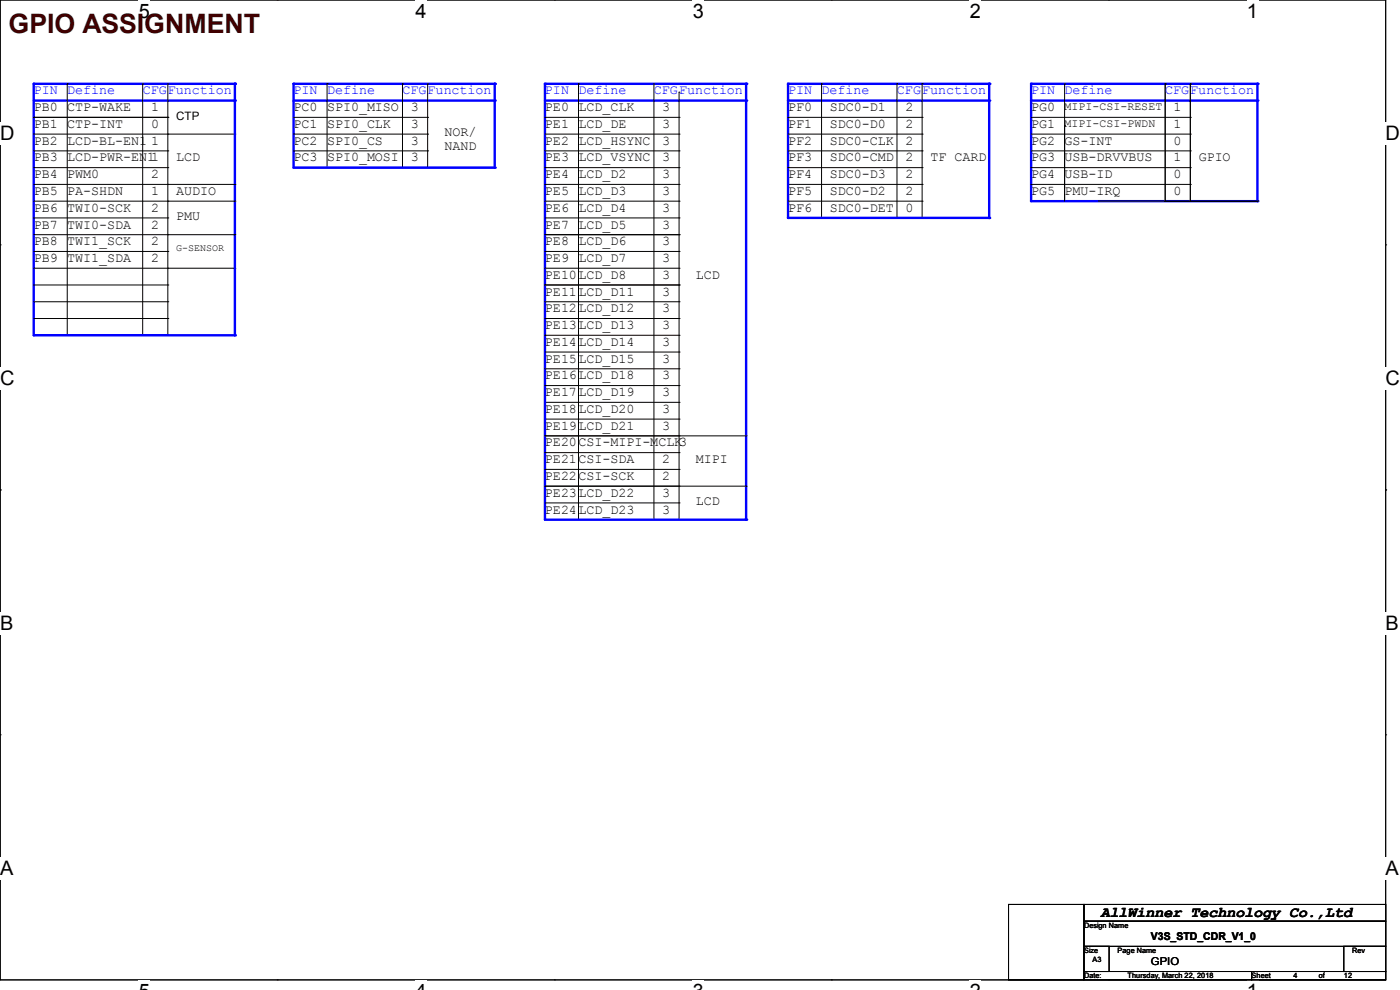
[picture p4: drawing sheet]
<svg xmlns="http://www.w3.org/2000/svg" width="297mm" height="210mm" viewBox="0 0 297 210" stroke-linecap="round" stroke-linejoin="round" font-family="sans-serif">
<path d="M0 0h294v207.9h-294z" fill="none" stroke="#000" stroke-width=".21"/>
<g fill="#fff">
<path d="M29.4 0h2.4v4.7h-2.4z"/>
<path d="M29.4 207.9h2.4v2.1h-2.4z"/>
</g>
<path d="M58.8 0h.1M58.8 207.9h.1" fill="none" stroke="#000" stroke-width=".21"/>
<g fill="#fff">
<path d="M88.2 0h2.4v4.7h-2.4z"/>
<path d="M88.2 207.9h2.4v2.1h-2.4z"/>
</g>
<path d="M117.6 0h.1M117.6 207.9h.1" fill="none" stroke="#000" stroke-width=".21"/>
<g fill="#fff">
<path d="M147 0h2.4v4.7h-2.4z"/>
<path d="M147 207.9h2.4v2.1h-2.4z"/>
</g>
<path d="M176.4 0h.1M176.4 207.9h.1" fill="none" stroke="#000" stroke-width=".21"/>
<g fill="#fff">
<path d="M205.7 0h2.4v4.7h-2.4z"/>
<path d="M205.7 207.9h2.4v2.1h-2.4z"/>
</g>
<path d="M235.2 0h.1M235.2 207.9h.1" fill="none" stroke="#000" stroke-width=".21"/>
<g fill="#fff">
<path d="M264.5 0h2.4v4.7h-2.4z"/>
<path d="M264.5 207.9h2.4v2.1h-2.4z"/>
<path d="M0 26h3.1v4.7h-3.1z"/>
<path d="M294 26h3v4.7h-3z"/>
<path d="M0 77.9h3.1v4.7h-3.1z"/>
<path d="M294 77.9h3v4.7h-3z"/>
</g>
<path d="M0 51.9h.1M294 51.9h.1" fill="none" stroke="#000" stroke-width=".21"/>
<g fill="#fff">
<path d="M0 129.9h2.9v4.7h-2.9z"/>
<path d="M294 129.9h2.8v4.7h-2.8z"/>
</g>
<path d="M0 103.9h.1M294 103.9h.1" fill="none" stroke="#000" stroke-width=".21"/>
<g fill="#fff">
<path d="M0 181.8h2.9v4.8h-2.9z"/>
<path d="M293.9 181.8h2.9v4.8h-2.9z"/>
</g>
<path d="M0 155.9h.1M294 155.9h.1" fill="none" stroke="#000" stroke-width=".21"/>
<path d="M218.7 17.8h48" fill="none" stroke="#00f" stroke-width=".51"/>
<circle cx="266.7" cy="17.8" r=".25" fill="#00f"/>
<path d="M218.7 17.8v24.9" fill="none" stroke="#00f" stroke-width=".51"/>
<circle cx="218.7" cy="17.8" r=".25" fill="#00f"/>
<path d="M218.7 21.3h48" fill="none" stroke="#00f" stroke-width=".51"/>
<circle cx="266.7" cy="21.3" r=".25" fill="#00f"/>
<path d="M266.7 17.8v24.9" fill="none" stroke="#00f" stroke-width=".51"/>
<circle cx="266.7" cy="17.8" r=".25" fill="#00f"/>
<g fill="none" stroke="#000" stroke-width=".21">
<path d="M225.8 17.8h.1M225.8 17.8v24.9M218.7 24.9h33.8M218.7 28.4h33.8M218.7 32h33.8M218.7 35.6h33.8M218.7 39.1h33.8M252.5 24.9h.1M252.5 28.4h.1M252.5 32h.1M252.5 35.6h.1M252.5 39.1h.1"/>
<path d="M218.7 42.7h48M247.2 42.7h.1M266.7 42.7h.1"/>
</g>
<path d="M218.7 42.7h48" fill="none" stroke="#00f" stroke-width=".51"/>
<circle cx="266.7" cy="42.7" r=".25" fill="#00f"/>
<path d="M167.2 39.1h28.4M195.6 39.1h.1M247.2 42.7h19.5M266.7 42.7h.1" fill="none" stroke="#000" stroke-width=".21"/>
<path d="M167.2 17.8h42.6" fill="none" stroke="#00f" stroke-width=".51"/>
<circle cx="209.8" cy="17.8" r=".25" fill="#00f"/>
<path d="M167.2 17.8v28.4" fill="none" stroke="#00f" stroke-width=".51"/>
<circle cx="167.2" cy="17.8" r=".25" fill="#00f"/>
<path d="M167.2 21.3h42.6" fill="none" stroke="#00f" stroke-width=".51"/>
<circle cx="209.8" cy="21.3" r=".25" fill="#00f"/>
<path d="M209.8 17.8v28.4" fill="none" stroke="#00f" stroke-width=".51"/>
<circle cx="209.8" cy="17.8" r=".25" fill="#00f"/>
<g fill="none" stroke="#000" stroke-width=".21">
<path d="M174.3 17.8h.1M174.3 17.8v28.4M190.3 17.8h.1M190.3 17.8v28.4M195.6 17.8h.1M195.6 17.8v28.4M167.2 24.9h28.4M167.2 28.4h28.4M167.2 32h28.4M167.2 35.6h28.4M195.6 24.9h.1M195.6 28.4h.1"/>
<path d="M195.6 32h.1M195.6 35.6h.1M167.2 42.7h28.4M195.6 42.7h.1"/>
</g>
<path d="M167.2 46.2h42.6" fill="none" stroke="#00f" stroke-width=".51"/>
<circle cx="209.8" cy="46.2" r=".25" fill="#00f"/>
<path d="M90.7 35.6h14.2M104.9 35.6h.1M225.8 26.7h.1M225.8 26.7v16M115.6 49.8h28.5M144.1 49.8h.1M233 42.7h33.7M266.7 42.7h.1M115.6 88.9h28.5M115.6 85.3h28.5M144.1 88.9h.1M144.1 85.3h.1" fill="none" stroke="#000" stroke-width=".21"/>
<path d="M115.6 17.8h42.7" fill="none" stroke="#00f" stroke-width=".51"/>
<circle cx="158.3" cy="17.8" r=".25" fill="#00f"/>
<path d="M115.6 17.8v92.4" fill="none" stroke="#00f" stroke-width=".51"/>
<circle cx="115.6" cy="17.8" r=".25" fill="#00f"/>
<path d="M115.6 21.3h42.7" fill="none" stroke="#00f" stroke-width=".51"/>
<circle cx="158.3" cy="21.3" r=".25" fill="#00f"/>
<path d="M158.3 17.8v92.4" fill="none" stroke="#00f" stroke-width=".51"/>
<circle cx="158.3" cy="17.8" r=".25" fill="#00f"/>
<g fill="none" stroke="#000" stroke-width=".21">
<path d="M122.7 17.8h.1M122.7 17.8v92.4M138.7 17.8h.1M138.7 17.8v92.4M144.1 19.6h.1M144.1 19.6v90.6M115.6 24.9h28.5M115.6 28.4h28.5M115.6 32h28.5M115.6 35.6h28.5M115.6 39.1h28.5M144.1 24.9h.1"/>
<path d="M144.1 28.4h.1M144.1 32h.1M144.1 35.6h.1M144.1 39.1h.1M115.6 42.7h28.5M115.6 46.2h28.5M115.6 49.8h28.5M115.6 53.3h28.5M115.6 56.9h28.5M144.1 42.7h.1M144.1 46.2h.1M144.1 49.8h.1"/>
<path d="M144.1 53.3h.1M144.1 56.9h.1M115.6 60.5h28.5M115.6 64h28.5M115.6 67.6h28.5M115.6 71.1h28.5M115.6 74.7h28.5M115.6 78.2h28.5M144.1 60.5h.1M144.1 64h.1M144.1 67.6h.1M144.1 71.1h.1"/>
<path d="M144.1 74.7h.1M144.1 78.2h.1"/>
</g>
<path d="M115.6 110.2h42.7" fill="none" stroke="#00f" stroke-width=".51"/>
<circle cx="158.3" cy="110.2" r=".25" fill="#00f"/>
<path d="M115.6 81.8h28.5M115.6 96h28.5M115.6 99.6h28.5M115.6 92.5h42.7M144.1 81.8h.1M144.1 96h.1M144.1 99.6h.1M158.3 92.5h.1M115.6 103.1h28.5M115.6 106.7h28.5M144.1 103.1h.1M144.1 106.7h.1" fill="none" stroke="#000" stroke-width=".21"/>
<path d="M62.3 17.8h42.6" fill="none" stroke="#00f" stroke-width=".51"/>
<circle cx="104.9" cy="17.8" r=".25" fill="#00f"/>
<path d="M62.3 17.8v17.8" fill="none" stroke="#00f" stroke-width=".51"/>
<circle cx="62.3" cy="17.8" r=".25" fill="#00f"/>
<path d="M62.3 21.3h42.6" fill="none" stroke="#00f" stroke-width=".51"/>
<circle cx="104.9" cy="21.3" r=".25" fill="#00f"/>
<path d="M104.9 17.8v17.8" fill="none" stroke="#00f" stroke-width=".51"/>
<circle cx="104.9" cy="17.8" r=".25" fill="#00f"/>
<g fill="none" stroke="#000" stroke-width=".21">
<path d="M69.4 17.8h.1M69.4 17.8v17.8M85.4 17.8h.1M85.4 17.8v17.8M90.7 17.8h.1M90.7 17.8v17.8M62.3 24.9h28.4M62.3 28.4h28.4M62.3 32h28.4M62.3 35.6h28.4M90.7 24.9h.1M90.7 28.4h.1"/>
<path d="M90.7 32h.1M90.7 35.6h.1"/>
</g>
<path d="M62.3 35.6h42.6" fill="none" stroke="#00f" stroke-width=".51"/>
<circle cx="104.9" cy="35.6" r=".25" fill="#00f"/>
<path d="M35.6 28.4h14.2M49.8 28.4h.1M35.6 56.9h14.2M49.8 56.9h.1M115.6 92.5h28.5M144.1 92.5h.1M115.6 103.1h42.7M158.3 103.1h.1" fill="none" stroke="#000" stroke-width=".21"/>
<path d="M7.2 17.8h42.6" fill="none" stroke="#00f" stroke-width=".51"/>
<circle cx="49.8" cy="17.8" r=".25" fill="#00f"/>
<path d="M7.2 17.8v53.3" fill="none" stroke="#00f" stroke-width=".51"/>
<circle cx="7.2" cy="17.8" r=".25" fill="#00f"/>
<path d="M7.2 21.3h42.6" fill="none" stroke="#00f" stroke-width=".51"/>
<circle cx="49.8" cy="21.3" r=".25" fill="#00f"/>
<path d="M49.8 17.8v53.3" fill="none" stroke="#00f" stroke-width=".51"/>
<circle cx="49.8" cy="17.8" r=".25" fill="#00f"/>
<g fill="none" stroke="#000" stroke-width=".21">
<path d="M14.3 17.8h.1M14.3 17.8v53.3M30.3 17.8h.1M30.3 17.8v53.3M35.6 17.8h.1M35.6 17.8v53.3M7.2 24.9h28.4M7.2 28.4h28.4M7.2 32h28.4M7.2 35.6h28.4M7.2 39.1h28.4M35.6 24.9h.1"/>
<path d="M35.6 28.4h.1M35.6 32h.1M35.6 35.6h.1M35.6 39.1h.1M7.2 42.7h28.4M7.2 46.2h28.4M7.2 49.8h28.4M7.2 53.3h28.4M35.6 42.7h.1M35.6 46.2h.1M35.6 49.8h.1M35.6 53.3h.1"/>
<path d="M7.2 71.1h28.4M35.6 71.1h.1"/>
</g>
<path d="M7.2 71.1h42.6" fill="none" stroke="#00f" stroke-width=".51"/>
<circle cx="49.8" cy="71.1" r=".25" fill="#00f"/>
<g fill="none" stroke="#000" stroke-width=".21">
<path d="M247.2 17.8h.1M247.2 17.8v24.9M252.5 17.8h.1M252.5 17.8v24.9M7.2 24.9h28.4M35.6 24.9h.1M35.6 39.1h14.2M49.8 39.1h.1M7.2 56.9h28.4M35.6 56.9h.1M35.6 49.8h14.2M35.6 42.7h14.2"/>
<path d="M49.8 49.8h.1M49.8 42.7h.1M7.2 60.5h28.4M7.2 64h28.4M7.2 67.6h28.4M35.6 60.5h.1M35.6 64h.1M35.6 67.6h.1M115.6 60.5h28.5M144.1 60.5h.1M214 191.9h16v16h-16zM230 191.9h64v3.5h-64z"/>
<path d="M230 195.4h64v5.3h-64zM230 200.7h5.3v5.4h-5.3zM230 206.1h35.5v1.8h-35.5zM265.5 206.1h28.5v1.8h-28.5zM285.1 200.7h8.9v5.4h-8.9z"/>
</g>
<text font-size="5.7" fill="#400000" x="1.8" y="7.1">GPIO ASSIGNMENT</text>
<g font-size="4.2">
<text x="29.4" y="3.8">5</text>
<text x="88.2" y="3.8">4</text>
<text x="147" y="3.8">3</text>
<text x="205.7" y="3.8">2</text>
<text x="264.5" y="3.8">1</text>
<text x="0" y="29.8">D</text>
<text x="294" y="29.8">D</text>
<text x="0" y="81.7">C</text>
<text x="294" y="81.7">C</text>
<text x="0" y="133.7">B</text>
<text x="294" y="133.7">B</text>
<text x="0" y="185.6">A</text>
<text x="294" y="185.6">A</text>
</g>
<text font-size="3.2" x="233.5" y="194.5">AllWinner Technology Co.,Ltd</text>
<g font-size="2.8" fill="#00f">
<text x="7.2" y="20">PIN</text>
<text x="14.3" y="20">Define</text>
<text x="30.3" y="20">CFGFunction</text>
<text x="62.3" y="20">PIN</text>
<text x="69.4" y="20">Define</text>
<text x="85.4" y="20">CFGFunction</text>
<text x="115.6" y="20">PIN</text>
<text x="122.7" y="20">Define</text>
<text x="138.7" y="20">CFGFunction</text>
<text x="167.2" y="20">PIN</text>
<text x="174.3" y="20">Define</text>
<text x="190.3" y="20">CFGFunction</text>
<text x="218.7" y="20">PIN</text>
<text x="225.8" y="20">Define</text>
<text x="247.2" y="20">CFGFunction</text>
</g>
<g font-size="2.8">
<text x="7.2" y="23.6">PB0</text>
<text x="14.3" y="23.6">CTP-WAKE</text>
<text x="32" y="23.6">1</text>
<text x="62.3" y="23.6">PC0</text>
<text x="69.4" y="23.6">SPI0_MISO</text>
<text x="87.2" y="23.6">3</text>
<text x="115.6" y="23.6">PE0</text>
<text x="122.7" y="23.6">LCD_CLK</text>
<text x="140.5" y="23.6">3</text>
<text x="167.2" y="23.6">PF0</text>
<text x="176.1" y="23.6">SDC0-D1</text>
<text x="192.1" y="23.6">2</text>
<text x="218.7" y="23.6">PG0</text>
<text x="249" y="23.6">1</text>
<text x="7.2" y="27.1">PB1</text>
<text x="14.3" y="27.1">CTP-INT</text>
<text x="32" y="27.1">0</text>
<text x="62.3" y="27.1">PC1</text>
<text x="69.4" y="27.1">SPI0_CLK</text>
<text x="87.2" y="27.1">3</text>
<text x="94.3" y="28.9">NOR/</text>
<text x="115.6" y="27.1">PE1</text>
<text x="122.7" y="27.1">LCD_DE</text>
<text x="140.5" y="27.1">3</text>
<text x="167.2" y="27.1">PF1</text>
<text x="176.1" y="27.1">SDC0-D0</text>
<text x="192.1" y="27.1">2</text>
<text x="218.7" y="27.1">PG1</text>
<text x="249" y="27.1">1</text>
<text x="7.2" y="30.7">PB2</text>
<text x="7.2" y="34.2">PB3</text>
<text x="14.3" y="34.2">LCD-PWR-EN11</text>
<text x="14.3" y="30.7">LCD-BL-EN1</text>
<text x="32" y="30.7">1</text>
<text x="37.4" y="34.2">LCD</text>
<text x="62.3" y="30.7">PC2</text>
<text x="62.3" y="34.2">PC3</text>
<text x="69.4" y="30.7">SPI0_CS</text>
<text x="69.4" y="34.2">SPI0_MOSI</text>
<text x="87.2" y="34.2">3</text>
<text x="87.2" y="30.7">3</text>
<text x="94.3" y="31.8">NAND</text>
<text x="115.6" y="30.7">PE2</text>
<text x="115.6" y="34.2">PE3</text>
<text x="122.7" y="30.7">LCD_HSYNC</text>
<text x="122.7" y="34.2">LCD_VSYNC</text>
<text x="140.5" y="34.2">3</text>
<text x="140.5" y="30.7">3</text>
<text x="167.2" y="30.7">PF2</text>
<text x="167.2" y="34.2">PF3</text>
<text x="176.1" y="30.7">SDC0-CLK</text>
<text x="176.1" y="34.2">SDC0-CMD</text>
<text x="192.1" y="34.2">2</text>
<text x="192.1" y="30.7">2</text>
<text x="197.4" y="34.2">TF CARD</text>
<text x="218.7" y="30.7">PG2</text>
<text x="218.7" y="34.2">PG3</text>
<text x="225.8" y="30.7">GS-INT</text>
<text x="225.8" y="34.2">USB-DRVVBUS</text>
<text x="249" y="34.2">1</text>
<text x="249" y="30.7">0</text>
<text x="254.3" y="34.2">GPIO</text>
<text x="7.2" y="37.8">PB4</text>
<text x="7.2" y="41.4">PB5</text>
<text x="14.3" y="37.8">PWM0</text>
<text x="14.3" y="41.4">PA-SHDN</text>
<text x="32" y="41.4">1</text>
<text x="32" y="37.8">2</text>
<text x="37.4" y="41.4">AUDIO</text>
<text x="115.6" y="37.8">PE4</text>
<text x="115.6" y="41.4">PE5</text>
<text x="122.7" y="41.4">LCD_D3</text>
<text x="122.7" y="37.8">LCD_D2</text>
<text x="140.5" y="41.4">3</text>
<text x="140.5" y="37.8">3</text>
<text x="167.2" y="37.8">PF4</text>
<text x="167.2" y="41.4">PF5</text>
<text x="176.1" y="41.4">SDC0-D2</text>
<text x="176.1" y="37.8">SDC0-D3</text>
<text x="192.1" y="41.4">2</text>
<text x="192.1" y="37.8">2</text>
<text x="218.7" y="37.8">PG4</text>
<text x="218.7" y="41.4">PG5</text>
<text x="225.8" y="37.8">USB-ID</text>
<text x="225.8" y="41.4">PMU-IRQ</text>
<text x="249" y="41.4">0</text>
<text x="249" y="37.8">0</text>
<text x="7.2" y="44.9">PB6</text>
<text x="14.3" y="44.9">TWI0-SCK</text>
<text x="32" y="44.9">2</text>
<text x="37.4" y="46.7">PMU</text>
<text x="115.6" y="44.9">PE6</text>
<text x="122.7" y="44.9">LCD_D4</text>
<text x="140.5" y="44.9">3</text>
<text x="167.2" y="44.9">PF6</text>
<text x="176.1" y="44.9">SDC0-DET</text>
<text x="192.1" y="44.9">0</text>
<text x="7.2" y="48.5">PB7</text>
<text x="7.2" y="52">PB8</text>
<text x="14.3" y="52">TWI1_SCK</text>
<text x="14.3" y="48.5">TWI0-SDA</text>
<text x="32" y="52">2</text>
<text x="32" y="48.5">2</text>
<text x="115.6" y="48.5">PE7</text>
<text x="115.6" y="52">PE8</text>
<text x="122.7" y="48.5">LCD_D5</text>
<text x="122.7" y="52">LCD_D6</text>
<text x="140.5" y="48.5">3</text>
<text x="140.5" y="52">3</text>
<text x="7.2" y="55.6">PB9</text>
<text x="14.3" y="55.6">TWI1_SDA</text>
<text x="32" y="55.6">2</text>
<text x="115.6" y="55.6">PE9</text>
<text x="115.6" y="59.1">PE10LCD_D8</text>
<text x="122.7" y="55.6">LCD_D7</text>
<text x="140.5" y="59.1">3</text>
<text x="140.5" y="55.6">3</text>
<text x="147.6" y="59.1">LCD</text>
<text x="115.6" y="62.7">PE11LCD_D11</text>
<text x="140.5" y="62.7">3</text>
<text x="115.6" y="66.3">PE12LCD_D12</text>
<text x="115.6" y="69.8">PE13LCD_D13</text>
<text x="140.5" y="66.3">3</text>
<text x="140.5" y="69.8">3</text>
<text x="115.6" y="73.4">PE14LCD_D14</text>
<text x="115.6" y="76.9">PE15LCD_D15</text>
<text x="140.5" y="73.4">3</text>
<text x="140.5" y="76.9">3</text>
<text x="115.6" y="80.5">PE16LCD_D18</text>
<text x="140.5" y="80.5">3</text>
<text x="115.6" y="87.6">PE18LCD_D20</text>
<text x="115.6" y="84">PE17LCD_D19</text>
<text x="140.5" y="87.6">3</text>
<text x="140.5" y="84">3</text>
<text x="115.6" y="91.1">PE19LCD_D21</text>
<text x="115.6" y="94.7">PE20CSI-MIPI-MCLK3</text>
<text x="140.5" y="91.1">3</text>
<text x="115.6" y="98.3">PE21CSI-SDA</text>
<text x="115.6" y="101.8">PE22CSI-SCK</text>
<text x="140.5" y="101.8">2</text>
<text x="140.5" y="98.3">2</text>
<text x="147.6" y="98.3">MIPI</text>
<text x="115.6" y="105.4">PE23LCD_D22</text>
<text x="140.5" y="105.4">3</text>
<text x="147.6" y="107.1">LCD</text>
<text x="115.6" y="108.9">PE24LCD_D23</text>
<text x="140.5" y="108.9">3</text>
</g>
<g font-size="2.5">
<text x="225.8" y="23.3">MIPI-CSI-RESET</text>
<text x="37.4" y="25.4">CTP</text>
<text x="225.8" y="26.8">MIPI-CSI-PWDN</text>
</g>
<g font-size="2.3">
<text x="244.2" y="199.3">V3S_STD_CDR_V1_0</text>
<text x="244.2" y="204.6">GPIO</text>
</g>
<text font-size="2.1" x="37.4" y="53.2">G-SENSOR</text>
<g font-size="1.6">
<text x="230" y="196.9">Design Name</text>
<text x="230" y="202.2">Size</text>
<text x="231.7" y="204">A3</text>
<text x="237.1" y="202.2">Page Name</text>
<text x="286.9" y="202.2">Rev</text>
<text x="230" y="207.5">Date:</text>
<text x="239.2" y="207.5">Thursday, March 22, 2018</text>
<text x="265.5" y="207.5">Sheet</text>
<text x="274.4" y="207.5">4</text>
<text x="279.8" y="207.5">of</text>
<text x="285.1" y="207.5">12</text>
</g>
</svg>
